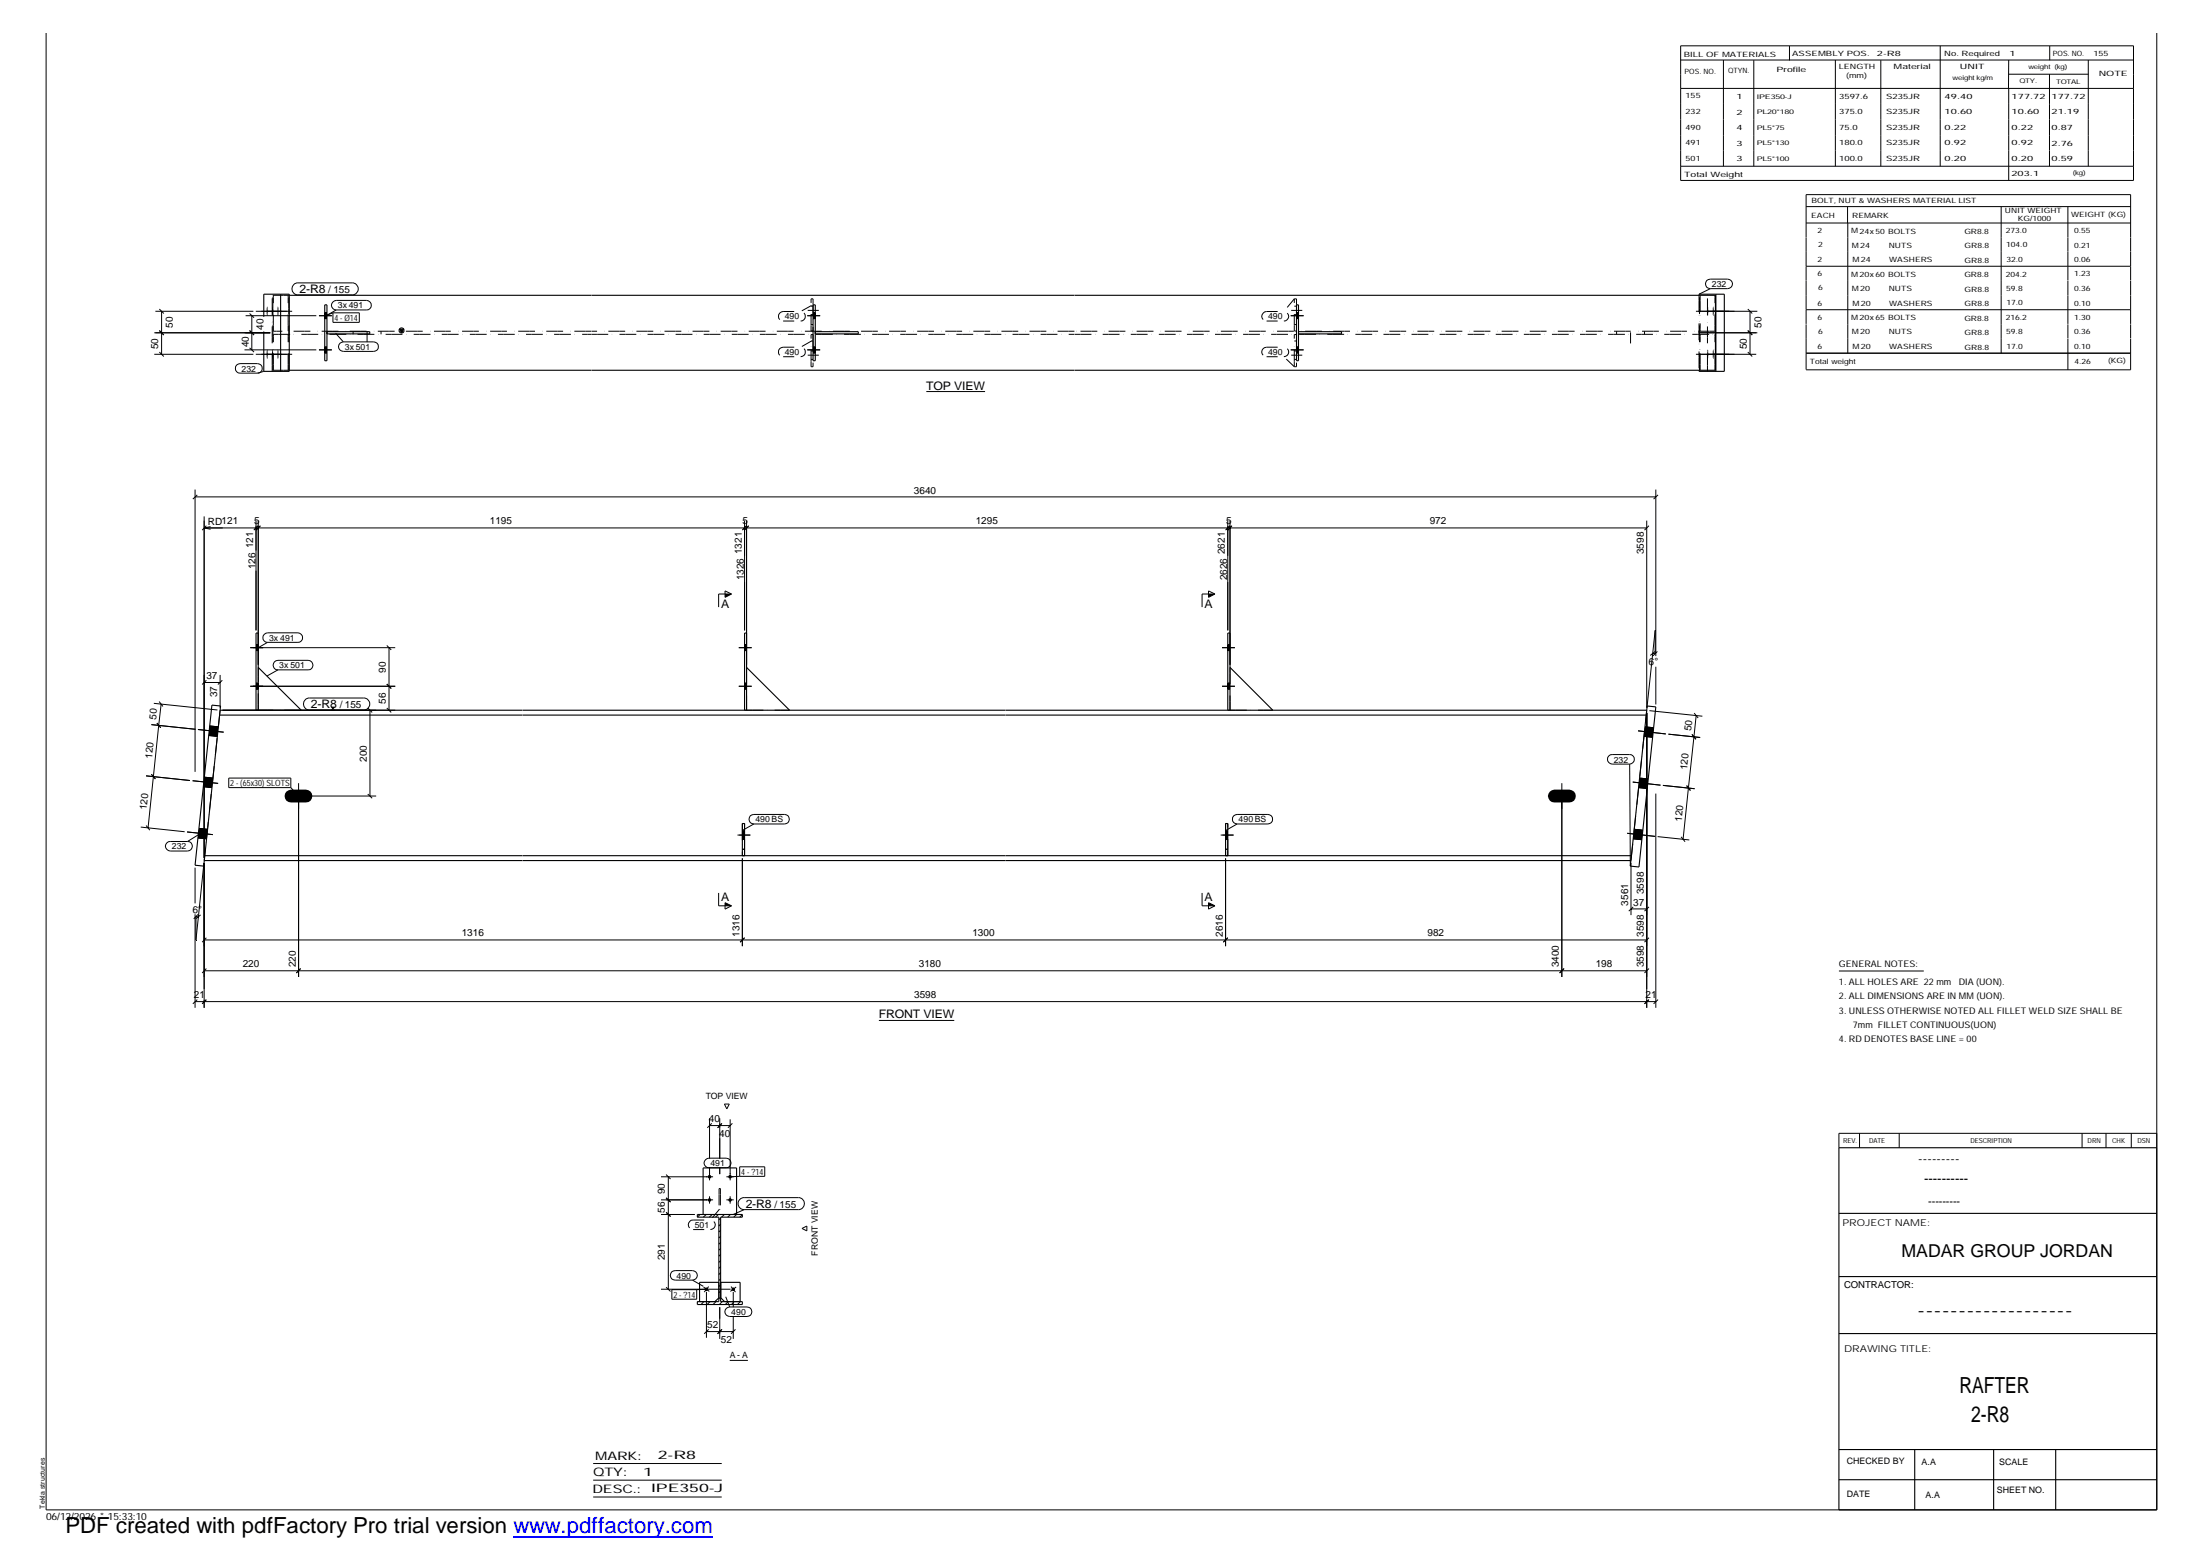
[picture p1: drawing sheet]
<svg xmlns="http://www.w3.org/2000/svg" width="420mm" height="297mm" viewBox="0 0 420 297" stroke-linecap="round" stroke-linejoin="round" font-family="sans-serif">
<g fill="none" stroke="#000" stroke-width=".19">
<path d="M321 8.7h86.5v25.7h-86.5zM321 11.5h86.5M321 16.9h86.5M329.1 11.5v20.2M334.9 11.5v20.2M341.8 8.8v2.7M350.5 11.5v20.2M359.2 11.5v20.2M370.5 8.7v23M383.6 11.5v5.4M383.6 14.2h15.3M383.6 16.9v17.5"/>
<path d="M391.4 14.2v17.5M391.5 8.8v2.7M398.8 11.5v20.2M411.9 6.3v281.9h-403.1v-281.9M321 31.7h86.5M344.9 39.4h62M352.8 39.4v3.2M382.2 39.4v28M394.9 39.4v14.1M29.7 59.4h18.7M30.4 59l.9 .8M30.9 59.4v8.2"/>
<path d="M47.7 59.8l.8 .8M48.9 59.4h6.9M56.1 54.3l.6-.3h10.6a1.14 1.14 0 0 1 1.1 1.1 1.14 1.14 0 0 1-1.1 1.2h-10.4a1.13 1.13 0 0 1-1.1-.7 1.13 1.13 0 0 1 .3-1.3zM62 59.7h.4M63.6 57.6l.6-.3h5.8a.91 .91 0 0 1 .9 1 .91 .91 0 0 1-.9 .9h-5.8a.88 .88 0 0 1-.8-.6 .88 .88 0 0 1 .2-1zM63.6 59.7h5v1.8h-5zM63.6 59.7l-1.5 .6M64.2 59.2l-2.1 1.2M155.3 59.7h.4M247.6 59.7h.4M324.4 59.4h11.2M326 53.5l.6-.2h3.3a.91 .91 0 0 1 1 .9 .91 .91 0 0 1-1 .9h-3.3a.93 .93 0 0 1-.8-.6 .93 .93 0 0 1 .2-1z"/>
<path d="M326.6 55.1l-2.1 1.1M333.8 59l.8 .8M334.2 59.4v8.2M344.9 42.6h62M344.9 50.8h62M344.9 59.1h62M352.9 42.6v24.8M394.9 53.6v8.2M406.9 53.5v-16.3h-62v24.6M406.9 53.6v8.2M29.5 67.6h18.9M29.5 63.5h22.1"/>
<path d="M30.4 67.2l.9 .9M30.4 63.1l.9 .9M45.2 69.7l.6-.3h3.4a.91 .91 0 0 1 .9 .9 .91 .91 0 0 1-.9 .9h-3.4a.91 .91 0 0 1-.8-.5 .91 .91 0 0 1 .2-1zM46.7 66.8h13.7M46.9 60.3h13.5M47.7 66.4l.8 .8M47.7 63.1l.8 .9M48.1 60.3v6.5M48.9 67.6h6.9M50.4 70.9l-1.2 .3M60.9 66.8h2.5M60.9 60.3h2.5"/>
<path d="M62 66.2h.4M62 67.4h.4M62 60.8h.4M64.1 63.6l1.5 1.7M64.9 65.5l.7-.2h5.8a.91 .91 0 0 1 .9 .9 .91 .91 0 0 1-.9 .9h-5.8a.91 .91 0 0 1-.9-.6 .91 .91 0 0 1 .2-1zM154.2 66.8h2.4M154.2 60.3h2.4M155.3 66.2h.4M155.3 67.4h.4M155.3 60.8h.4M176.9 74.7h11.2M246.5 66.8h2.5"/>
<path d="M246.5 60.3h2.5M247.6 66.2h.4M247.6 67.4h.4M247.6 60.8h.4M324.4 67.6h11M324.4 63.5h11.2M333.8 67.2l.8 .9M333.8 63.1l.8 .9M344.9 61.9v8.7M344.9 67.4h62M394.9 61.9v2.7M394.9 64.7v5.9"/>
<path d="M406.9 61.9v2.7M406.9 64.7v5.9h-62M37.3 94.9h278.9M37.3 93.5v53.8M37.7 94.5l-.9 .8M39 98.6v65.2M48.9 99.4v20.9M49.3 99.4v27.5M142.2 99.4v20.9M142.6 99.4v27.5M234.5 99.4v20.9M234.9 99.4v27.5"/>
<path d="M314.5 99.4v35.7M316.2 93.5v31.8M316.7 94.5l-.9 .8M39 100.8h275.5M39 100.8l1.2 .2M39.4 100.4l-.8 .8M40.2 100.5l-1.2 .3M49.3 100.4l-.8 .8M49.7 100.4l-.8 .8M138.5 112.8l1.2 .6-1.2 .6zM139.7 113.4h-2.5v2.5M142.5 100.4l-.7 .8"/>
<path d="M142.6 100.4l-.8 .7M143 100.4l-.8 .8M230.8 112.8l1.2 .6-1.2 .6zM232 113.4h-2.4v2.5M234.9 100.4l-.8 .8M235.3 100.4l-.8 .8 .7-.8M314.9 100.4l-.8 .8M28.9 138.3l8.4 .9M29.4 134.3l12.1 1.2M30 138l.7 .9M30.4 133.9l.7 1M30.8 134.4l-2.5 23.6"/>
<path d="M37.8 139.3l4.9 .5M39 130.3h3M39.4 129.9l-.8 .8M40 138.6l1.7 .2M42 128.8v6.3M42.5 129.9l-.9 .8M42.5 135.6h33M47.8 131h27.7M47.8 123.6h27.7M48.9 130.4h.4M48.9 131.6h.4M48.9 123h.4"/>
<path d="M48.9 124.2h.4M50.5 121.1l.6-.3h5.8a.91 .91 0 0 1 .9 .9 .91 .91 0 0 1-.9 .9h-5.8a.88 .88 0 0 1-.8-.5 .88 .88 0 0 1 .2-1zM51.1 122.6l-2.1 1.2M52.4 126.4l.7-.3h5.7a.91 .91 0 0 1 1 .9 .91 .91 0 0 1-1 .9h-5.7a.91 .91 0 0 1-.9-.6 .91 .91 0 0 1 .2-.9zM53.1 127.9l-2.1 1.2M58.3 133.6l.6-.3h10.6a1.14 1.14 0 0 1 1.1 1.1 1.14 1.14 0 0 1-1.1 1.1h-10.4a1.14 1.14 0 0 1-1.1-.7 1.14 1.14 0 0 1 .3-1.2zM70.2 135.2l.9 .8M70.7 135.6v16.4M73.9 135.2l.8 .8M73.9 130.6l.8 .8M73.9 123.2l.8 .9M74.3 123.6v12"/>
<path d="M141.1 131h2.5M141.1 123.6h2.5M142.2 130.4h.4M142.2 131.6h.4M142.2 123h.4M142.2 124.2h.4M233.4 131h2.4M233.4 123.6h2.4M234.5 130.4h.4M234.5 131.6h.4M234.5 123h.4M234.5 124.2h.4"/>
<path d="M312.8 139.5l5.3 .6M314.2 138.8l1.6 .1M314.5 136.1v56.3M315 135.7l10.1 1M315.6 124.7l.5 .1v-4.5l-1.6 14.8M316.1 124.4l-.9 .7M316.2 127.3v7.2M316.5 124.4l-.8 .8M323.6 136.1l.7 1M323.9 136.6l-2.5 23.6M26.9 157.9l8.4 .9M27.9 148.1l8.4 .9"/>
<path d="M27.9 157.6l.7 .9M28.9 147.8l.8 .9M35.7 158.8l4.9 .5M36.8 149l4.9 .5M37.8 160l1.7 .1M38 158.1l1.6 .2M38.3 159.1l-2.5 1.5M38.9 150.2l1.6 .2M39 148.4l1.7 .1M39.9 140.4l1.6 .2M43.7 148.5h11.8v1.9h-11.8zM54.5 152h17.3"/>
<path d="M55.5 150.4l1.5 1.6M57 149.5v37M70.2 151.6l.9 .8M140.8 159.4h2.5M141.8 158.6h.4M143.3 155.7l.7-.2h5.9a.91 .91 0 0 1 .8 .9 .91 .91 0 0 1-.8 .9h-5.9a.93 .93 0 0 1-.9-.6 .93 .93 0 0 1 .2-1zM144 157.3l-2.1 1.2M233.1 159.4h2.5M234.1 158.6h.4M235.6 155.7l.7-.2h5.8a.91 .91 0 0 1 .9 .9 .91 .91 0 0 1-.9 .9h-5.8a.91 .91 0 0 1-.9-.6 .91 .91 0 0 1 .2-1zM236.3 157.3l-2.1 1.2M295.8 152h4.9"/>
<path d="M298.3 149.5v37M307.3 144.3l.6-.3h3.3a.91 .91 0 0 1 .9 1 .91 .91 0 0 1-.9 .9h-3.3a.92 .92 0 0 1-.8-.6 .92 .92 0 0 1 .2-1zM310.8 159.1l5.3 .6M311.2 145.9l.2 19.4M311.8 149.3l5.3 .6M312.1 158.3l1.6 .2M312.9 150.4l1.7 .1M313.1 148.5l1.6 .2M314 140.6l1.6 .1M316.2 151.5v40.9M316.6 159.7l6 .6M317.6 149.9l6 .7"/>
<path d="M318.6 140.2l6.1 .6M321.1 159.8l.7 .9M322.1 150l.7 .9M323.1 140.2l.8 .9M31.9 160.9l.6-.3h3.3a.91 .91 0 0 1 .9 1 .91 .91 0 0 1-.9 .9h-3.3a.92 .92 0 0 1-.8-.6 .92 .92 0 0 1 .2-1zM37.3 165.6v6.9M37.3 174.5v17.9M37.4 175h.5l-.5 4.4zM37.8 174.6l-.8 .8M38.3 174.7l-.9 .7M38.9 164.7l-1 10.3M39 164.7v27.7"/>
<path d="M39 179.4h275.5M39.4 179l-.8 .9M137.2 170.5v2.4h2.5M138.5 172.3l1.2 .6-1.2 .7zM141.8 160.3h.4M141.8 163.9v16.7M142.2 179l-.8 .9M229.6 170.5v2.4h2.4M230.8 172.3l1.2 .6-1.2 .7zM234.1 160.3h.4M234.1 163.9v16.7M234.5 179l-.9 .9"/>
<path d="M311.5 173.5h3M311.5 164.7v10M311.9 160.1l1.7 .2M311.9 173.1l-.8 .8M314.9 173.1l-.8 .8M314.9 179l-.8 .9M37.3 191.2h278.9M37.7 190.8l-.9 .8M39 185.3h275.5M39.4 190.8l-.8 .8M39.4 184.9l-.8 .8M57.4 184.9l-.8 .8"/>
<path d="M167.9 194.8h14.3M298.7 184.9l-.8 .8M314.9 190.8l-.8 .8 .8-.7M314.9 184.9l-.8 .8M316.7 190.8l-.9 .8M351.2 185.4h16.2M135.5 213.5v7.7M135.5 214.9h3.9M135.9 214.4l-.8 .9M137.5 213.5v7.7M137.8 214.5l-.8 .8M137.9 214.4l-.8 .9"/>
<path d="M138.3 210.8h1l-.5 .9zM139.4 213.7v11.6M139.9 214.4l-.9 .9M355.1 216.4v2.7M362.7 216.4v2.7M397.6 216.4v2.7M402.2 216.4v2.7M407 216.4v2.7M411.9 216.4h-60.7v2.7M126.2 229.1h10M126.2 224.6h10M126.2 231.8h6.5"/>
<path d="M127.2 231.4l.9 .8M127.2 228.7l.9 .8M127.2 224.2l.9 .9M127.6 224.6v21.5M133.7 231.8l-.5 .6M134.7 221.4l.7-.3h3.3a.91 .91 0 0 1 .9 .9 .91 .91 0 0 1-.9 .9h-3.3a.88 .88 0 0 1-.9-.5 .88 .88 0 0 1 .2-1zM134.9 231.8l-.6 .6M135.5 222.9v2.4M135.5 228.4v1.4M136 231.8l-.5 .6M137.2 231.8l-.5 .6M137.5 222.9v1.2"/>
<path d="M137.6 239.5l-.3 .3M137.6 238.3l-.3 .4M137.6 237.2l-.3 .3M137.6 236l-.3 .3M137.6 234.9l-.3 .3M137.6 233.7l-.3 .3M137.6 232.5l-.3 .4M138.3 231.8l-.5 .6M138.7 229.1h1.4M138.7 224.6h1.4M139.4 228.4v1.4M139.5 231.8l-.5 .6"/>
<path d="M140.7 231.8l-.6 .6M141.1 229.1l.8-.5h10.6a1.14 1.14 0 0 1 1.1 1.2 1.14 1.14 0 0 1-1.1 1.1h-10.4a1.14 1.14 0 0 1-1-1.8zM141.3 222.7h4.7v1.9h-4.7zM141.3 224.6h-1.9M141.8 231.9l-.5 .5M142.1 230.9l-2.1 .9M153.2 234.5l.9-.5v1zM126.2 246.1h13.3M127.2 245.7l.9 .8M128.3 242.8l.6-.2h3.3a.91 .91 0 0 1 1 .9 .91 .91 0 0 1-1 .9h-3.3a.93 .93 0 0 1-.8-.6 .93 .93 0 0 1 .2-1zM128.3 246.2h4.8v1.8h-4.8zM132.2 244.4l2.1 1.2"/>
<path d="M133.3 248.5l-.1 .1M134.4 245.7l1.1 .8M134.4 248.5l-.5 .5M134.9 254.2h5.1M134.9 246.6v8.8M134.9 246.1l-1.8 .1M135.3 245.6l-.8 1.1M135.3 253.8l-.8 .8M135.6 248.5l-.6 .5M136.7 248.5l-.5 .5M137.5 249.5v6.1M137.6 247.6l-.3 .3"/>
<path d="M137.6 246.5l-.3 .3M137.6 245.3l-.3 .3M137.6 244.1l-.3 .4M137.6 242.9l-.3 .4M137.6 241.8l-.3 .3M137.6 240.7l-.3 .3M137.9 253.8l-.9 .8M137.9 248.5l-.5 .5M138.6 247.6l.8 1.9M138.7 249.8l.7-.3h3.3a.91 .91 0 0 1 .9 .9 .91 .91 0 0 1-.9 .9h-3.3a.91 .91 0 0 1-.9-.5 .91 .91 0 0 1 .2-1zM139.1 248.5l-.6 .5M139.4 259.7h3.4"/>
<path d="M139.6 245.6l.9 1.1M140 246.6v2.9M140 251.3v4.3M140.2 248.5l-.5 .5M140.5 253.8l-.9 .8M140.6 245.7l-1.1 .8M141.4 248.5l-.6 .5M113.3 279.4h24.5M113.3 282.6h24.5M113.3 285.8h24.5"/>
</g>
<g fill="#000">
<path d="M76.3 62.9h.8l-.4 .6zM138.5 113.4h1.2l-1.2 .6zM230.8 113.4h1.2l-1.2 .6zM63.2 134.9h.8l-.4 .7zM138.5 172.3l1.2 .6h-1.2zM230.8 172.3l1.2 .6h-1.2z"/>
<path d="M51 58.5l.1 .8v1l-.2-.4z" fill-rule="evenodd"/>
<path d="M52 58.5l.2 .4-.1 1.4-.2-.5z" fill-rule="evenodd"/>
<path d="M53 58.5l.2 .3-.1 1.5z" fill-rule="evenodd"/>
<path d="M326.1 58.5l.2 .8-.1 1-.1-.5z" fill-rule="evenodd"/>
<path d="M327.2 58.5l.1 .4-.1 1.4z" fill-rule="evenodd"/>
<path d="M51 66.7l.1 .8v1l-.2-.4z" fill-rule="evenodd"/>
<path d="M52 66.7l.2 .4-.1 1.4-.2-.5z" fill-rule="evenodd"/>
<path d="M53 66.7l.2 .3-.1 1.5z" fill-rule="evenodd"/>
<path d="M62 66.2h.4v1.2h-.4z" fill-rule="evenodd"/>
<path d="M62 66.2h.4v1.2h-.4z" fill-rule="evenodd"/>
<path d="M62 59.7h.4v1.1h-.4z" fill-rule="evenodd"/>
<path d="M62 59.7h.4v1.1h-.4z" fill-rule="evenodd"/>
<path d="M155.3 66.2h.4v1.2h-.4z" fill-rule="evenodd"/>
<path d="M155.3 66.2h.4v1.2h-.4z" fill-rule="evenodd"/>
<path d="M155.3 59.7h.4v1.1h-.4z" fill-rule="evenodd"/>
<path d="M155.3 59.7h.4v1.1h-.4z" fill-rule="evenodd"/>
<path d="M247.6 66.2h.4v1.2h-.4z" fill-rule="evenodd"/>
<path d="M247.6 66.2h.4v1.2h-.4z" fill-rule="evenodd"/>
<path d="M247.6 59.7h.4v1.1h-.4z" fill-rule="evenodd"/>
<path d="M247.6 59.7h.4v1.1h-.4z" fill-rule="evenodd"/>
<path d="M326.1 66.7l.2 .8-.1 1-.1-.5z" fill-rule="evenodd"/>
<path d="M327.2 66.7l.1 .4-.1 1.4z" fill-rule="evenodd"/>
<path d="M48.9 130.4h.4v1.2h-.4z" fill-rule="evenodd"/>
<path d="M48.9 123h.4v1.2h-.4z" fill-rule="evenodd"/>
<path d="M48.9 130.4h.4v1.2h-.4z" fill-rule="evenodd"/>
<path d="M48.9 123h.4v1.2h-.4z" fill-rule="evenodd"/>
<path d="M142.2 130.4h.4v1.2h-.4z" fill-rule="evenodd"/>
<path d="M142.2 123h.4v1.2h-.4z" fill-rule="evenodd"/>
<path d="M142.2 130.4h.4v1.2h-.4z" fill-rule="evenodd"/>
<path d="M142.2 123h.4v1.2h-.4z" fill-rule="evenodd"/>
<path d="M234.5 130.4h.4v1.2h-.4z" fill-rule="evenodd"/>
<path d="M234.5 123h.4v1.2h-.4z" fill-rule="evenodd"/>
<path d="M234.5 130.4h.4v1.2h-.4z" fill-rule="evenodd"/>
<path d="M234.5 123h.4v1.2h-.4z" fill-rule="evenodd"/>
<path d="M38 158.1l1.6 .2-.1 1.8-1.7-.1z" fill-rule="evenodd"/>
<path d="M38 158.1l1.6 .2-.1 1.8-1.7-.1z" fill-rule="evenodd"/>
<path d="M39 148.4l1.7 .1-.2 1.9-1.6-.2z" fill-rule="evenodd"/>
<path d="M39 148.4l1.7 .1-.2 1.9-1.6-.2z" fill-rule="evenodd"/>
<path d="M40 138.6l1.7 .2-.2 1.8-1.6-.2z" fill-rule="evenodd"/>
<path d="M40 138.6l1.7 .2-.2 1.8-1.6-.2z" fill-rule="evenodd"/>
<path d="M54.7 151.1l.9-.4h2.8a1.23 1.23 0 0 1 1.2 1.3 1.23 1.23 0 0 1-1.2 1.2h-2.8a1.22 1.22 0 0 1-1.2-.8 1.22 1.22 0 0 1 .3-1.3z" fill-rule="evenodd"/>
<path d="M296 151.1l.8-.4h2.9a1.23 1.23 0 0 1 1.2 1.3 1.23 1.23 0 0 1-1.2 1.2h-2.9a1.22 1.22 0 0 1-1.1-.8 1.22 1.22 0 0 1 .3-1.3z" fill-rule="evenodd"/>
<path d="M313.1 148.5l1.6 .2-.1 1.8-1.7-.1z" fill-rule="evenodd"/>
<path d="M313.1 148.5l1.6 .2-.1 1.8-1.7-.1z" fill-rule="evenodd"/>
<path d="M314.2 138.8l1.6 .1-.2 1.8-1.6-.1z" fill-rule="evenodd"/>
<path d="M314.2 138.8l1.6 .1-.2 1.8-1.6-.1z" fill-rule="evenodd"/>
<path d="M141.8 158.6h.4v1.7h-.4z" fill-rule="evenodd"/>
<path d="M234.1 158.6h.4v1.7h-.4z" fill-rule="evenodd"/>
<path d="M312.1 158.3l1.6 .2-.1 1.8-1.7-.2z" fill-rule="evenodd"/>
<path d="M312.1 158.3l1.6 .2-.1 1.8-1.7-.2z" fill-rule="evenodd"/>
<path d="M135.3 228.8a.35 .35 0 0 1 .5 .1 .35 .35 0 0 1-.1 .5 .35 .35 0 0 1-.5-.2z" fill-rule="evenodd"/>
<path d="M139.2 228.8a.35 .35 0 0 1 .5 .1 .35 .35 0 0 1-.1 .5 .35 .35 0 0 1-.5-.2z" fill-rule="evenodd"/>
<circle cx="135.5" cy="224.6" r=".36"/>
<circle cx="139.4" cy="224.6" r=".36"/>
<circle cx="134.9" cy="246.1" r=".33"/>
<circle cx="140" cy="246.1" r=".35"/>
</g>
<g fill="none" stroke="#000" stroke-width=".19" stroke-dasharray="2.1 2.1" stroke-linecap="butt">
<path d="M149.6 59.5h3.3M149.6 59.5a.91 .91 0 0 0-.9 .9 .91 .91 0 0 0 .9 .9M155 58.3l-2.1 1.2M155.3 58.4h-.4M156.4 59.3h-2.5M241.9 59.5h3.3M241.9 59.5a.91 .91 0 0 0-.9 .9 .91 .91 0 0 0 .9 .9M247.2 57.1l-2 2.4M247.6 58.4h-.4M248.7 59.3h-2.4M329.2 59.4h-5.3M67.4 63.8v-.6"/>
<path d="M70.1 65.3v-3.8M72.8 63.8v-.6M149.6 61.3h3.3M149.6 68.1h3.3M149.6 66.3h3.3M149.6 66.3a.91 .91 0 0 0-.9 .9 .91 .91 0 0 0 .9 .9M152.9 61.3a.91 .91 0 0 0 .9-.9 .91 .91 0 0 0-.9-.9M152.9 68.1a.91 .91 0 0 0 .9-.9 .91 .91 0 0 0-.9-.9M155 65.1l-2.1 1.2M155.3 67h-.4M155.3 68.6h-.4M155.3 60.1h-.4"/>
<path d="M156.4 67.8h-2.5M241.9 68.1h3.3M241.9 66.3h3.3M241.9 66.3a.91 .91 0 0 0-.9 .9 .91 .91 0 0 0 .9 .9M241.9 61.3h3.3M245.2 68.1a.91 .91 0 0 0 .9-.9 .91 .91 0 0 0-.9-.9M245.2 61.3a.91 .91 0 0 0 .9-.9 .91 .91 0 0 0-.9-.9M247.2 70l-2-1.9M247.6 60.1h-.4M247.6 67h-.4M247.6 68.6h-.4M248.7 67.8h-2.4"/>
<path d="M308.7 63.8v-.6M311.4 65.6v-4.1M314.1 63.8v-.6M329.2 67.6h-5.3M142.2 158.6h-.4M143.3 159.4h-2.5M234.5 158.6h-.4M235.6 159.4h-2.5M142.2 160.3h-.4M234.5 160.3h-.4M132.4 234.7h3.3M132.4 232.9h3.3"/>
<path d="M132.4 232.9a.91 .91 0 0 0-1 .9 .91 .91 0 0 0 1 .9M135.7 234.7a.91 .91 0 0 0 .9-.9 .91 .91 0 0 0-.9-.9M137.4 230.8l-1.7 2.1"/>
</g>
<g fill="none" stroke="#000" stroke-width=".21">
<path d="M53.6 56.2v14.7M55.2 56.4h272.4v14.3h-272.4M62 58.2h.4v10.7h-.4zM155.3 58.2h.4v10.7h-.4zM247.6 58.2h.4v10.7h-.4zM324.5 56.4v-.2h4.8v14.7h-4.8v-.2M327.7 56.2v14.7M50.4 60.5v-4.3h4.8v14.7h-4.8v-7.6M62.4 63.3h8.2v.4h-8.2M76.3 62.9h.8l-.4 .6zM155.7 63.3h8.2v.4h-8.2M248 63.3h8.2v.4h-8.2"/>
<path d="M40.5 134.6l1.6 .2-3.2 30.5-1.6-.1zM42 136.5h272.4M42 135.6h272.5M48.9 135.6v-14.8h.4v14.8M49.3 127.4l8.2 8.2M63.2 135.5l.2 .1 .5-.1M63.5 135.5h.1M142.2 135.6v-14.8h.4v14.8M142.6 127.4l8.2 8.2M234.5 135.6v-14.8h.4v14.8M234.9 127.4l8.2 8.2M314.6 134.8l1.6 .1-3.2 30.6-1.6-.2z"/>
<path d="M39 164.3h272.5M39.1 163.4h272.5M141.8 163.4v-6.2h.4v6.2M234.1 163.4v-6.2h.4v6.2M351.2 219.1h60.7v69.1h-60.7zM133.2 231.8h8.6v.6h-4.2v16.1h4.2v.5h-8.6v-.5h4.1v-16.1h-4.1zM134.3 231.8v-8.8h6.4v8.8M351.2 231.6h60.7M137.3 244.8h-3.7v3.7M137.3 247.8l-.8 .7M138.4 248.5l-.7-.7v-3h3.7v3.7M351.2 254.6h60.7"/>
<path d="M351.2 243.7h60.7M351.2 276.7h60.7M365.7 276.7v11.5M380.7 276.7v11.5M392.6 276.7v11.5M351.2 282.5h60.7"/>
<circle cx="76.7" cy="63.1" r=".49"/>
</g>
<g fill="none" stroke="#000" stroke-width=".19" stroke-dasharray="1.1 0 2.1 .7 0 1.4" stroke-linecap="butt">
<path d="M55.2 56.4h-3.1M154.9 57.1h.4M155.3 57.1v6.1M247.2 57.1h.4M247.6 57.1v6.1M324.5 56.4v14.3M324.7 56.4v6.8M52 70.9v-14.7M52.1 70.7v-14.3M52.2 70.7v-6.9M52.2 63.8h60.7M52.2 63.2v-6.8"/>
<path d="M55 70.7v-6.9M55 63.2v-6.8M55.2 70.7v-14.3M55.2 70.7h-3.1M62.4 63.7v-.4M112.9 63.2h-60.7M112.9 63.8h92.3M154.9 65.1h.4M154.9 70v-6.1M154.9 63.9h.4M154.9 63.2v-6.1M154.9 62h.4"/>
<path d="M155.3 63.9v6.1M155.3 70h-.4M155.3 63.2h-.4M155.7 63.7v-.4M205.2 63.2h-92.3M205.2 63.8h122.3M247.2 63.2v-6.1M247.2 62h.4M247.2 65.1h.4M247.2 70v-6.1M247.2 63.9h.4M247.6 63.2h-.4"/>
<path d="M247.6 63.9v6.1M247.6 70h-.4M248 63.7v-.4M324.6 70.7v-14.3M324.7 70.7v-6.9M326.1 70.9v-14.7M327.5 63.2h-122.3M327.5 70.7v-6.9M327.5 63.2v-6.8M42 135.6l-3 28.7M49.3 135.6v-8.2M49.3 135.6h-.4"/>
<path d="M57.5 135.6h-8.2M142.6 135.6h-.4M142.6 135.6h8.2M142.6 127.4v8.2M234.9 135.6h-.4M234.9 135.6h8.2M234.9 127.4v8.2M141.8 157.2v6.2M142.2 157.2h-.4M234.1 157.2v6.2M234.5 157.2h-.4M141.8 162.1h.4"/>
<path d="M141.8 163.4h.4M142.2 163.4h-.4M142.2 163.4v-6.2M234.1 163.4h.4M234.1 162.1h.4M234.5 163.4v-6.2M234.5 163.4h-.4M311.5 164.3l3-28.7M134.3 231.8h6.4M137.3 226.9v4.9M137.6 226.9h-.3M137.6 226.9v4.9"/>
<path d="M137.6 231.8h-.3M133.6 248.5h2.9M141.4 248.5h-3"/>
</g>
<path d="M98 293.3h38.2" fill="none" stroke="#00f" stroke-width=".3"/>
<g font-size="4.2">
<text x="374.2" y="265.9">RAFTER</text>
<text x="376.5" y="271.4">2-R8</text>
<text x="12.5" y="292.7">PDF created with pdfFactory Pro trial version www.pdffactory.com</text>
</g>
<text font-size="3.4" x="363.1" y="239.9">MADAR GROUP JORDAN</text>
<g font-size="2.5">
<text x="366.3" y="222.1">---------</text>
<text x="367.5" y="225.9">----------</text>
<text x="366.1" y="250.9">-------------------</text>
</g>
<g font-size="2.2">
<text x="57.2" y="56">2-R8</text>
<text x="176.9" y="74.4">TOP VIEW</text>
<text x="137.8" y="116">A</text>
<text x="230" y="116">A</text>
<text x="59.4" y="135.2">2-R8</text>
<text x="137.8" y="172.1">A</text>
<text x="230" y="172.1">A</text>
<text x="167.9" y="194.4">FRONT VIEW</text>
<text x="142.4" y="230.6">2-R8</text>
<text x="113.3" y="281.8">QTY:</text>
<text x="113.7" y="278.6">MARK:</text>
<text x="122.9" y="281.8">1</text>
<text x="125.6" y="278.6">2-R8</text>
<text x="113.2" y="285">DESC.:</text>
<text x="124.3" y="284.9">IPE350-J</text>
</g>
<text font-size="2.1" x="368.3" y="230.1">---------</text>
<g font-size="1.9">
<text x="62.7" y="56">/ 155</text>
<text x="33" y="62.6" transform="rotate(-90 33 62.6)">50</text>
<text x="50.3" y="63" transform="rotate(-90 50.3 63)">40</text>
<text x="336.4" y="62.6" transform="rotate(-90 336.4 62.6)">50</text>
<text x="30.2" y="66.7" transform="rotate(-90 30.2 66.7)">50</text>
<text x="47.5" y="66.3" transform="rotate(-90 47.5 66.3)">40</text>
<text x="333.6" y="66.7" transform="rotate(-90 333.6 66.7)">50</text>
<text x="174.5" y="94.2">3640</text>
<text x="39.7" y="100.2">RD121</text>
<text x="48.6" y="100.1">5</text>
<text x="93.6" y="100.1">1195</text>
<text x="141.8" y="100.1">5</text>
<text x="186.4" y="100.1">1295</text>
<text x="234.1" y="100.1">5</text>
<text x="273" y="100.1">972</text>
<text x="48.3" y="104.7" transform="rotate(-90 48.3 104.7)">121</text>
<text x="141.6" y="105.8" transform="rotate(-90 141.6 105.8)">1321</text>
<text x="233.9" y="105.8" transform="rotate(-90 233.9 105.8)">2621</text>
<text x="313.9" y="105.8" transform="rotate(-90 313.9 105.8)">3598</text>
<text x="48.8" y="108.7" transform="rotate(-90 48.8 108.7)">126</text>
<text x="142" y="110.8" transform="rotate(-90 142 110.8)">1326</text>
<text x="234.4" y="110.8" transform="rotate(-90 234.4 110.8)">2626</text>
<text x="39.4" y="129.6">37</text>
<text x="73.7" y="128.4" transform="rotate(-90 73.7 128.4)">90</text>
<text x="314.8" y="126.9" transform="rotate(3 314.8 126.9)">6°</text>
<text x="29.8" y="137.4" transform="rotate(-84 29.8 137.4)">50</text>
<text x="41.5" y="133.1" transform="rotate(-90 41.5 133.1)">37</text>
<text x="64.9" y="135.2">/ 155</text>
<text x="73.7" y="134.4" transform="rotate(-90 73.7 134.4)">56</text>
<text x="323" y="139.6" transform="rotate(-84 323 139.6)">50</text>
<text x="29" y="144.9" transform="rotate(-84 29 144.9)">120</text>
<text x="70.1" y="145.4" transform="rotate(-90 70.1 145.4)">200</text>
<text x="322.2" y="147.1" transform="rotate(-84 322.2 147.1)">120</text>
<text x="28" y="154.7" transform="rotate(-84 28 154.7)">120</text>
<text x="321.2" y="156.8" transform="rotate(-84 321.2 156.8)">120</text>
<text x="310.9" y="172.9" transform="rotate(-90 310.9 172.9)">3561</text>
<text x="311.9" y="172.9">37</text>
<text x="313.9" y="170.7" transform="rotate(-90 313.9 170.7)">3598</text>
<text x="36.7" y="174.2" transform="rotate(3 36.7 174.2)">6°</text>
<text x="88.2" y="178.8">1316</text>
<text x="141.2" y="178.8" transform="rotate(-90 141.2 178.8)">1316</text>
<text x="185.7" y="178.8">1300</text>
<text x="233.5" y="178.8" transform="rotate(-90 233.5 178.8)">2616</text>
<text x="272.6" y="178.8">982</text>
<text x="313.9" y="178.8" transform="rotate(-90 313.9 178.8)">3598</text>
<text x="46.4" y="184.6">220</text>
<text x="56.5" y="184.7" transform="rotate(-90 56.5 184.7)">220</text>
<text x="175.5" y="184.6">3180</text>
<text x="297.7" y="184.7" transform="rotate(-90 297.7 184.7)">3400</text>
<text x="304.8" y="184.6">198</text>
<text x="313.9" y="184.7" transform="rotate(-90 313.9 184.7)">3598</text>
<text x="37" y="190.6">21</text>
<text x="174.6" y="190.6">3598</text>
<text x="314.3" y="190.6">21</text>
<text x="135.4" y="214.2">40</text>
<text x="137.4" y="217">40</text>
<text x="127" y="228" transform="rotate(-90 127 228)">90</text>
<text x="127" y="231.5" transform="rotate(-90 127 231.5)">56</text>
<text x="147.9" y="230.6">/ 155</text>
<text x="127" y="240.6" transform="rotate(-90 127 240.6)">291</text>
<text x="135.1" y="253.5">52</text>
<text x="137.7" y="256.3">52</text>
<text x="8.8" y="290.2">06/12/2026 * 15:33:10</text>
</g>
<g font-size="1.8">
<text x="351.9" y="234.1">PROJECT NAME:</text>
<text x="352.2" y="245.8">CONTRACTOR:</text>
<text x="352.2" y="258.1">DRAWING TITLE:</text>
</g>
<g font-size="1.7">
<text x="64.5" y="58.9">3x 491</text>
<text x="326.9" y="54.8">232</text>
<text x="63.9" y="61.2">4 - Ø14</text>
<text x="149.9" y="61">490</text>
<text x="242.2" y="61">490</text>
<text x="46.1" y="70.9">232</text>
<text x="65.9" y="66.8">3x 501</text>
<text x="149.9" y="67.8">490</text>
<text x="242.2" y="67.8">490</text>
<text x="51.4" y="122.3">3x 491</text>
<text x="53.3" y="127.6">3x 501</text>
<text x="308.2" y="145.6">232</text>
<text x="44" y="150.1">2 - (65x30) SLOTS</text>
<text x="144.3" y="157">490 BS</text>
<text x="236.6" y="157">490 BS</text>
<text x="32.8" y="162.2">232</text>
<text x="351.2" y="184.6">GENERAL NOTES:</text>
<text x="351.2" y="190.8">2. ALL DIMENSIONS ARE IN MM (UON).</text>
<text x="351.2" y="188.1">1. ALL HOLES ARE 22 mm</text>
<text x="374.1" y="188.1">DIA (UON).</text>
<text x="351.2" y="193.5">3. UNLESS OTHERWISE NOTED ALL FILLET WELD SIZE SHALL BE</text>
<text x="353.9" y="196.2">7mm FILLET CONTINUOUS(UON)</text>
<text x="351.2" y="198.9">4. RD DENOTES BASE LINE = 00</text>
<text x="134.8" y="209.8">TOP VIEW</text>
<text x="135.7" y="222.6">491</text>
<text x="141.6" y="224.3">4 - ?14</text>
<text x="132.7" y="234.4">501</text>
<text x="156.2" y="239.7" transform="rotate(-90 156.2 239.7)">FRONT VIEW</text>
<text x="129.2" y="244.1">490</text>
<text x="128.6" y="247.7">2 - ?14</text>
<text x="139.7" y="251">490</text>
<text x="139.4" y="259.3">A - A</text>
<text x="352.7" y="279.5">CHECKED BY</text>
<text x="367" y="279.6">A.A</text>
<text x="381.8" y="279.7">SCALE</text>
<text x="352.7" y="285.7">DATE</text>
<text x="367.7" y="285.9">A.A</text>
<text x="381.3" y="285.1">SHEET NO.</text>
</g>
<g font-size="1.4">
<text x="321.6" y="10.9">BILL OF MATERIALS</text>
<text x="342.3" y="10.7">ASSEMBLY POS.</text>
<text x="358.4" y="10.7">2-R8</text>
<text x="371.3" y="10.6">No. Required</text>
<text x="383.8" y="10.6">1</text>
<text x="392" y="10.6">POS. NO.</text>
<text x="399.8" y="10.7">155</text>
<text x="321.7" y="14">POS. NO.</text>
<text x="330" y="14">QTYN.</text>
<text x="339.3" y="13.8">Profile</text>
<text x="351.2" y="13.2">LENGTH</text>
<text x="352.6" y="15">(mm)</text>
<text x="361.7" y="13.2">Material</text>
<text x="374.3" y="13.2">UNIT</text>
<text x="400.8" y="14.4">NOTE</text>
<text x="321.9" y="18.8">155</text>
<text x="321.9" y="21.7">232</text>
<text x="331.6" y="18.9">1</text>
<text x="331.6" y="21.9">2</text>
<text x="351.2" y="18.8">3597.6</text>
<text x="351.2" y="21.8">375.0</text>
<text x="360.2" y="18.8">S235JR</text>
<text x="360.2" y="21.8">S235JR</text>
<text x="371.4" y="18.9">49.40</text>
<text x="371.4" y="21.8">10.60</text>
<text x="384.2" y="18.8">177.72</text>
<text x="384.2" y="21.8">10.60</text>
<text x="391.8" y="18.9">177.72</text>
<text x="391.8" y="21.8">21.19</text>
<text x="321.9" y="24.8">490</text>
<text x="321.9" y="27.7">491</text>
<text x="331.6" y="24.8">4</text>
<text x="331.6" y="27.8">3</text>
<text x="351.2" y="24.8">75.0</text>
<text x="351.2" y="27.8">180.0</text>
<text x="360.2" y="24.8">S235JR</text>
<text x="360.2" y="27.8">S235JR</text>
<text x="371.4" y="24.8">0.22</text>
<text x="371.4" y="27.8">0.92</text>
<text x="384.2" y="24.8">0.22</text>
<text x="384.2" y="27.7">0.92</text>
<text x="391.8" y="24.8">0.87</text>
<text x="391.8" y="27.8">2.76</text>
<text x="321.6" y="33.7">Total Weight</text>
<text x="321.9" y="30.7">501</text>
<text x="331.6" y="30.8">3</text>
<text x="351.2" y="30.7">100.0</text>
<text x="360.2" y="30.7">S235JR</text>
<text x="371.4" y="30.8">0.20</text>
<text x="384.1" y="33.6">203.1</text>
<text x="384.2" y="30.7">0.20</text>
<text x="391.8" y="30.8">0.59</text>
<text x="345.9" y="41.6">EACH</text>
<text x="345.9" y="38.7">BOLT, NUT &amp; WASHERS MATERIAL LIST</text>
<text x="353.7" y="41.6">REMARK</text>
<text x="382.9" y="40.7">UNIT WEIGHT</text>
<text x="395.6" y="41.5">WEIGHT (KG)</text>
<text x="347.1" y="44.5">2</text>
<text x="347.2" y="47.1">2</text>
<text x="353.5" y="44.6">M 24x 50 BOLTS</text>
<text x="353.7" y="47.3">M 24</text>
<text x="360.7" y="47.3">NUTS</text>
<text x="375.2" y="44.6">GR8.8</text>
<text x="375.2" y="47.4">GR8.8</text>
<text x="383.1" y="44.6">273.0</text>
<text x="383.2" y="47.2">104.0</text>
<text x="385.4" y="42.2">KG/1000</text>
<text x="396.1" y="44.5">0.55</text>
<text x="396.1" y="47.3">0.21</text>
<text x="347.1" y="50">2</text>
<text x="347.1" y="52.8">6</text>
<text x="353.5" y="52.9">M 20x 60 BOLTS</text>
<text x="353.8" y="50">M 24</text>
<text x="360.8" y="50">WASHERS</text>
<text x="375.2" y="52.9">GR8.8</text>
<text x="375.2" y="50.2">GR8.8</text>
<text x="383.1" y="52.9">204.2</text>
<text x="383.2" y="49.9">32.0</text>
<text x="396.1" y="50">0.06</text>
<text x="396.1" y="52.8">1.23</text>
<text x="347.1" y="58.3">6</text>
<text x="347.2" y="55.4">6</text>
<text x="353.7" y="55.5">M 20</text>
<text x="353.8" y="58.3">M 20</text>
<text x="360.7" y="55.5">NUTS</text>
<text x="360.8" y="58.3">WASHERS</text>
<text x="375.2" y="55.7">GR8.8</text>
<text x="375.2" y="58.4">GR8.8</text>
<text x="383.2" y="55.5">59.8</text>
<text x="383.2" y="58.2">17.0</text>
<text x="396.1" y="55.6">0.36</text>
<text x="396.1" y="58.3">0.10</text>
<text x="347.1" y="61">6</text>
<text x="347.2" y="63.7">6</text>
<text x="353.5" y="61.2">M 20x 65 BOLTS</text>
<text x="353.7" y="63.8">M 20</text>
<text x="360.7" y="63.8">NUTS</text>
<text x="375.2" y="61.2">GR8.8</text>
<text x="375.2" y="64">GR8.8</text>
<text x="383.1" y="61.2">216.2</text>
<text x="383.2" y="63.8">59.8</text>
<text x="396.1" y="61.1">1.30</text>
<text x="396.1" y="63.8">0.36</text>
<text x="345.7" y="69.5">Total weight</text>
<text x="347.1" y="66.6">6</text>
<text x="353.8" y="66.6">M 20</text>
<text x="360.8" y="66.6">WASHERS</text>
<text x="375.2" y="66.7">GR8.8</text>
<text x="383.2" y="66.5">17.0</text>
<text x="396.1" y="66.6">0.10</text>
<text x="396.2" y="69.5">4.26</text>
<text x="402.6" y="69.4">(KG)</text>
</g>
<g font-size="1.3">
<text x="352" y="218.3">REV.</text>
<text x="357" y="218.2">DATE</text>
<text x="376.3" y="218.2">DESCRIPTION</text>
<text x="398.7" y="218.2">DRN</text>
<text x="403.4" y="218.2">CHK</text>
<text x="408.2" y="218.3">DSN</text>
<text x="8.6" y="288" transform="rotate(-90 8.6 288)">Tekla structures</text>
</g>
<g font-size="1.2">
<text x="372.9" y="15.2">weight kg/m</text>
<text x="385.7" y="15.9">QTY.</text>
<text x="387.4" y="13.2">weight (kg)</text>
<text x="392.7" y="15.9">TOTAL</text>
<text x="335.5" y="18.8">IPE350-J</text>
<text x="335.5" y="21.8">PL20*180</text>
<text x="335.5" y="24.8">PL5*75</text>
<text x="335.5" y="27.8">PL5*130</text>
<text x="335.5" y="30.7">PL5*100</text>
<text x="395.9" y="33.5">(kg)</text>
</g>
</svg>
